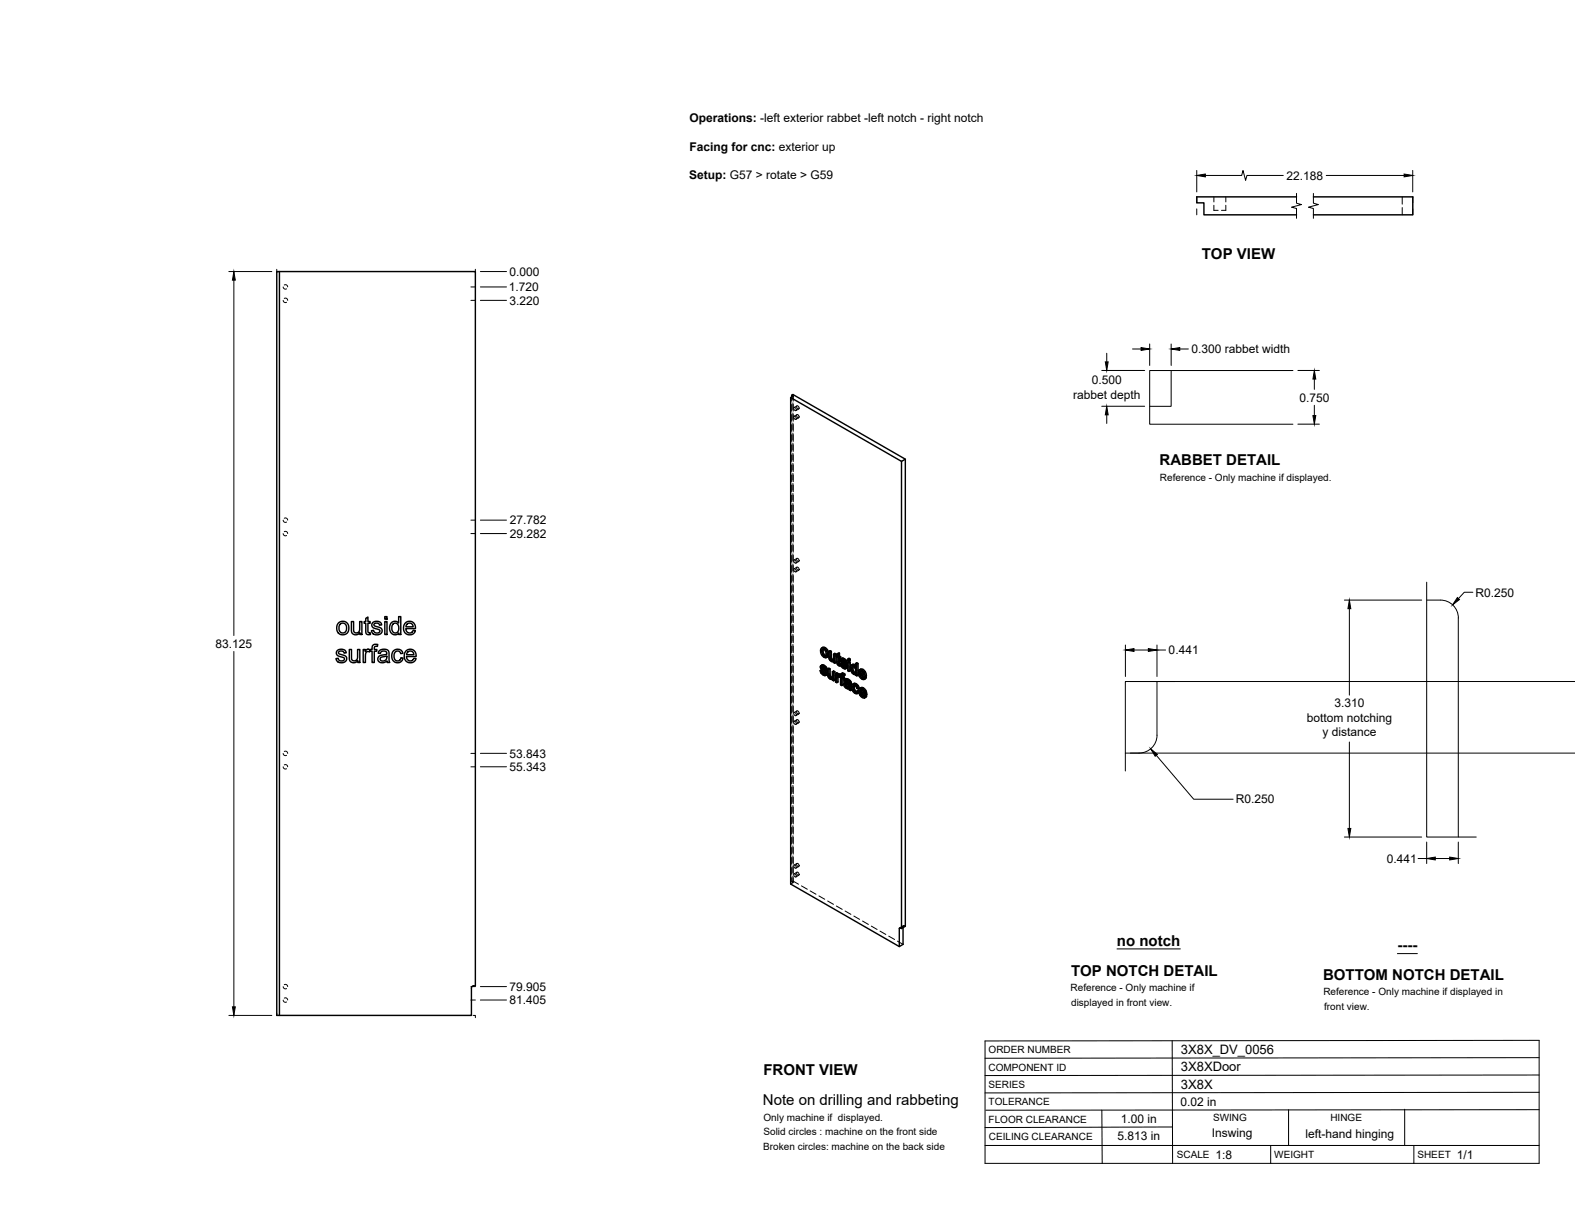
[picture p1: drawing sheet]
<svg xmlns="http://www.w3.org/2000/svg" width="559mm" height="432mm" viewBox="0 0 559 432" stroke-linecap="round" stroke-linejoin="round" font-family="sans-serif">
<!-- layer: Visible -->
<g fill="none" stroke="#000" stroke-width=".51">
<path d="M460 69.9h-35.4v2.1h2.5v4.2h32.9M466 69.9h35.2v6.3h-35.2M99.1 96.4h69.6v253.4a1.05 1.05 0 0 0-1.4 .4v10.1h-69.1v-263.9h.9v263.9M280.5 141.1l39.3 22.6 1.4-.8M280.9 140.9v-.7l.4-.2 39.9 22.9v165.8l-1.4 .7M280.9 140.2l.5 .3-.9 .6v172.6l38.6 22.2M319.8 163.7v165.7M129.8 219.4l.7-.5v1.6h.8v.6h-.8v2.9l.3 .5h.5l.1 .6a1.14 1.14 0 0 1-1.3-.1 1.14 1.14 0 0 1-.3-1.2v-2.7h-.6v-.6h.6zM136.5 218.8h.8v.9h-.8zM119.7 230.8l.8-.4a1.7 1.7 0 0 1 2.4 1.2l-.8 .1a.93 .93 0 0 0-1-.9 .93 .93 0 0 0-.9 1.1l1 .4a1.53 1.53 0 0 1 1.8 1.8 2.03 2.03 0 0 1-2.1 1.1 2.03 2.03 0 0 1-1.7-1.5l.8-.1a1.08 1.08 0 0 0 1.1 1 1.08 1.08 0 0 0 1-1.1l-.4-.3a2.45 2.45 0 0 1-2.3-1.2zM120.2 220.9l.8-.4a2.33 2.33 0 0 1 2.8 2.8 2.33 2.33 0 0 1-3.7 1.3 2.95 2.95 0 0 1 .1-3.7zM120.6 221.5l.7-.4a1.73 1.73 0 0 1 1.7 1.8 1.73 1.73 0 0 1-1.7 1.7l-.3-.2a2.18 2.18 0 0 1-.4-2.9z"/>
<path d="M123.9 230.4h.8v2.6a1.14 1.14 0 0 0 1.2 1.5 1.14 1.14 0 0 0 1-1.6v-2.5h.8v4.7h-.7v-.7a1.64 1.64 0 0 1-2 .7 1.64 1.64 0 0 1-1.1-1.8zM124.7 220.5h.8v2.6a1.14 1.14 0 0 0 1.1 1.5 1.14 1.14 0 0 0 1-1.6v-2.5h.8v4.6h-.7v-.6a1.64 1.64 0 0 1-2 .7 1.64 1.64 0 0 1-1-1.8zM128.9 230.4h.7v.7a1.1 1.1 0 0 1 1.7-.5l.7-.2v-.4a1.33 1.33 0 0 1 .6-1.3 1.33 1.33 0 0 1 1.4 0l-.1 .6a.73 .73 0 0 0-1.1 .7v.4h.9v.7h-.9v4h-.8v-4h-.7v-.4l-.2 .6a.93 .93 0 0 0-1.1 0 .93 .93 0 0 0-.3 1l-.1 2.8h-.7zM132.2 221l.9-.5a1.7 1.7 0 0 1 2.3 1.2l-.7 .1a.96 .96 0 0 0-1-.8 .96 .96 0 0 0-.9 .9l.9 .5a1.5 1.5 0 0 1 1.8 1.9 2.03 2.03 0 0 1-2 1 2.03 2.03 0 0 1-1.7-1.5l.7-.2a1.08 1.08 0 0 0 1.2 1 1.08 1.08 0 0 0 1-1l-.4-.3a2.19 2.19 0 0 1-2.4-1.4zM134.5 231a2.1 2.1 0 0 1 3.5 .5l.3 3.6h-.8l-.2-.6a1.78 1.78 0 0 1-1.9 .7 1.78 1.78 0 0 1-1.4-1.6l.1-.2a1.76 1.76 0 0 1 1.7-1l.4-.1a.7 .7 0 0 0 1-.5 .7 .7 0 0 0-.8-.8 1.12 1.12 0 0 0-1.5 .9l-.7-.1zM135.1 233.3l2.1-.6a1.28 1.28 0 0 1-.7 1.7 1.28 1.28 0 0 1-1.6-.7zM136.5 220.5h.8v4.6h-.8zM138.8 221a1.73 1.73 0 0 1 2.6 .1v-2.3h.8v6.3h-.7v-.5l-.7 .5a2.21 2.21 0 0 1-2.3-.8 2.21 2.21 0 0 1-.2-2.4zM139.4 221.4l.4-.2a1.74 1.74 0 0 1 1.6 .9 1.74 1.74 0 0 1-.2 1.9 1.3 1.3 0 0 1-1.7 .4 1.3 1.3 0 0 1-.5-1.7zM139.6 231l.1-.1a1.94 1.94 0 0 1 3.2 .9l-.7 .1a1.29 1.29 0 0 0-1.7-.8 1.29 1.29 0 0 0-.7 1.8l.2 .8a1.17 1.17 0 0 0 1.2 .8 1.17 1.17 0 0 0 1-1.1l.8 .1-.3 .9a2.17 2.17 0 0 1-2.9 .4 2.17 2.17 0 0 1-.7-2.9zM143.8 221.1a2.14 2.14 0 0 1 2.5-.4 2.14 2.14 0 0 1 1.1 2.3h-3.4l.1 .7a1.3 1.3 0 0 0 1.3 .9 1.3 1.3 0 0 0 1.2-1l.8 .2-.3 .6a2.32 2.32 0 0 1-3.2 .3 2.32 2.32 0 0 1-.4-3.2zM144 231a2.13 2.13 0 0 1 2.6-.4 2.13 2.13 0 0 1 1 2.3h-3.4l.2 .7a1.29 1.29 0 0 0 1.2 .9 1.29 1.29 0 0 0 1.2-.9l.8 .1-.3 .6a2.32 2.32 0 0 1-3.2 .3 2.32 2.32 0 0 1-.4-3.2z"/>
<path d="M144.4 221.4l1.3-.3a1.23 1.23 0 0 1 .9 1.3h-2.6zM144.7 231.4l.6-.4 .8 .1 .6 .5 .1 .7h-2.5zM291 237.9l.7 1.4 .8 .4 .5-.1M291.2 236.2l.6-.3 .7 .2 .6 .5 .4 .9-.5 .3-.1-.6M291.6 231.2v-.5a.92 .92 0 0 1 1.1 0 .92 .92 0 0 1 .4 1l-.2 1-.6 .1M291.6 237.7l-.6 .2 .4 .2M291.6 238.7l.5 .4 .4-.3M291.7 237.3l1 1 .5-.3M291.8 237.9l-.4 .2 .1 .4 .6-.1M291.8 235.9l-.6 .4-.1 .6 1.6 2.1M291.8 236.7l-.3 .3 .5-.2M291.8 232.2l.5 .6 .5-.3"/>
<path d="M291.9 238l.8 .9M292 236.7l.6 .7M292 236.3l.5 .4 .5-.2M292 230.9l-.4 .3v.5l.2 .5 .4-.3M292 236.8l.6 .8 .4 .2M292 236.8h-.5M292.1 235.9l-.8 .3M292.1 230.4l.1 1.4 .8 .8M292.1 237l-.4 .3-.2-.3M292.3 230l.9 1 .5-.3M292.5 236.1l-.5 .2-.4-.1M292.5 236.7l.4 .5 .4-.2"/>
<path d="M292.7 239l-.2 .2-.4-.1M292.7 238.3l.3 .4 .5-.3M292.8 229.8l-.5 .2-.8-.1M292.9 237.7l.5 .6 .2 .7-.7 .7M293 238.7l.1 .5 .5-.3M293.1 239.2l-.1 .4 .5-.3M293.2 231l.4 1.3 .4-.3M293.4 233.1a1.73 1.73 0 0 1-2.3-1.8l.1-.9 .3-.5 .9-.3 .7 .4 .7 .9 .2 1-.1 1-.7 .4M293.6 232.3l-.2 .8 .5-.2M293.6 237.3l.5 .3 .4-.3M294.1 237.6v2.2l.5-.2M294.1 239.8l.2 .4 .4-.2"/>
<path d="M294.5 231.4v2.2l.5-.3M294.5 233.6l.2 .4 .5-.3M294.7 234l.3 .3 .5-.2M295 231.1l-.5 .3-.4-.3M295 234.3l.4 .1M295.3 238.3l.5 .3 .4-.3M295.4 234.4l.2-.1zM295.7 234.1l-.7-.6v-2.4l-.5-.3-.4 .3 .1 2.7 .8 .9h.8M295.7 232.1l.5 .2 .4-.2M295.8 238.6v3l.4-.3v-3l-.4-.2-.5 .2v1.8l-.3 .5 .2-.1M295.8 234.7v.4l.4 .2M295.8 234.7l-.2 .1"/>
<path d="M296.2 232.3v3l.4-.2v-3l-.4-.3-.5 .3v2.1M296.6 233l.3 .2 .2 2.6 .8 .5 .3-.2M296.9 232.4l-.3 .2 .3 .2v-.8l.9-.3v1.1l.5 .2v.4l-.5 .3v-.4M297.3 239.3v-.4l-.4-.2-.5 .3v3l.5 .2M297.3 239.9l-.3 .2-.1 .5 .4-.2M297.3 238.9l-.5 .3-.4-.2M297.4 240l-.1 2-.4 .2v-1.6M297.4 240l.5 .2M297.4 240l-.4 .1M297.4 232v1l.4-.2M297.4 233l.4 .3 .5-.3M297.4 239.4l.4 .4"/>
<path d="M297.6 239.1l-.8 .5v-.4M297.6 235.7l.2 .1M297.8 231.7l-.9 .3M297.8 239.8v.4M297.8 239.9l-.1 .4M297.8 235.8l.1 .5M297.9 239.2l.3 .3M297.9 239.2l-.8 .2M297.9 235.2l-.5 .3v-2.1l.4 .3v1.4l.3 .4M297.9 235.4l-.5 .1M298.1 235.5l.7 1.4 .8 .4 .5-.1M298.1 235.5l-.6 .1"/>
<path d="M298.1 235.5h.1M298.1 235.7l-.3 .1M298.4 233.8l.5-.3 .9 .3 .8 1.3-.5 .3-.1-.6M298.4 239.1l.8-.3 .6 .4-.1 .4-.4 .3 .1-.4M298.6 234.4h.5l1 1M298.7 235.4l-.6 .1 .4 .2M298.7 236.3l.5 .4 .5-.2M298.8 234.9l1 1 .5-.3M298.9 235.5l-.4 .2 .1 .4 .6-.1M298.9 234.3l-.3 .4 .5-.3M298.9 233.5l-.6 .3-.1 .7 1.6 2.1M298.9 238.8l-.6 .4-.1 .8-.4-.2 .4-.3"/>
<path d="M299 239.2l.4 .3 .4-.3M299 235.6l.8 .9M299.1 234.3l.6 .7M299.1 239.8l.5 .5v.4l-.4 .2v-.4M299.1 234l.6 .4 .4-.3M299.2 236.7l.5 .1M299.2 233.5l-.8 .3M299.3 234.6l-.5 .3-.2-.2M299.3 239.9l-.6-.3v.6l.4-.2M299.4 238.9l-.4 .3-.5-.1M299.6 233.7l-.5 .3-.4-.2M299.7 234.4l.3 .4 .4-.2"/>
<path d="M299.8 236.6l-.1 .2M299.8 235.9l.3 .4 .5-.3M300 235.3l.6 .7 .1 .7-.7 .6M300.1 236.3l.1 .5 .5-.3M300.2 236.8l-.1 .4 .5-.3M300.8 235l.4 .2 .5-.2M300.8 233.8l.4 .3 .5-.3M301.2 234.7l.5 .3v3l-.5 .2v-3M301.2 234.7l-.4 .3v3l.4 .2M301.2 234.1v.6l.5-.3v-.6l-.5-.2-.4 .2v.6l.4 .3M302.1 236l.9-.3 .6 .3M302.4 238.3l.5 .5 .4-.2"/>
<path d="M302.4 236.5l.7 .2 .5 .9-.1 1.1-.6 .1M302.5 236.5l-.3 .8M302.6 237l-.4 .3v.5l.2 .5 .5-.3M302.7 236.5l.1 1.4 .7 .8M302.7 235.7l-.4 .2a2 2 0 0 0 1.2 3.4l.1-.1M302.8 236.1l.5 .3M303.3 235.8l-.5 .3-.5-.2M303.6 235.4l.4 .3 .4-.3M303.6 239.2v.4l.4 .2M303.6 239.2l-.2 .1M304 235.7v4.1l.4-.2v-4.2l-.4-.2-.4 .2v1.5l-.3-.5 .3-.1M305.2 239.9l.6 .6 .4-.3"/>
<path d="M305.5 238.4l-.5 .2 1.5 .9-.6-1.2a.5 .5 0 0 0-.6-.2 .5 .5 0 0 0-.3 .5M305.5 238.1v.3l.8 .5M305.5 239.4l.9 .9M305.7 239.7l-.5 .2-.2-.9 1.9 1.2M305.8 237.8l.8 .9 .4-.3M306.2 237.5l-.4 .3-.9-.1M306.6 238.7l.3 1.3 .5-.2M294.3 240.2l.3 .4 .5-.3M294.6 240.6h.4M295.3 240.4l-.7-.6-.1-2.5-.4-.2-.5 .2 .1 2.5 .7 1.1 .6 .2 .4-.2M295.4 240.9v.4l.4 .3M295.4 240.9l-.2 .1"/>
<path d="M297.8 240.2l.4 .2v2.6l.5 .2M298.7 240.2l.5 .3 .4-.2M299.1 240.9v2.1l-.4 .2v-2.6l.5 .3M299.6 242.4l.5-.3 1.1 .3M299.7 241.1l1-.2 1.2 1 .3 2.9-.4 .2-.2-.4M299.9 242.9h.3a.76 .76 0 0 1 .7 .2 .76 .76 0 0 1 .2 .7M300 243.5l.4 .4 .4-.3M300 242.8l-.2 .3M300.1 242.1l-.7 .6 .2 .9 .8 .7h.8l.1 .5 .5 .2M300.2 242.9l-.4 .2 .1 .3 .5-.1M300.3 242.9l.2 .5 .6 .4M300.3 241.6l-.4 .3a.81 .81 0 0 1 .9-.1 .81 .81 0 0 1 .4 .9l-1.2-.3"/>
<path d="M300.3 241.6h.1M300.4 243.9l.4 .1M300.4 242.1l-.7 .2M300.5 240.8l-1 .5-.1 .3 .5 .3M300.6 241.3l.6 .4 .4-.3M300.8 244l.3-.1zM301.1 241l-.5 .3-.6-.2M301.2 241.7l.3 .4 .4-.2M301.5 242.1l.1 .4 .4-.2M301.6 242.5v2.1l.5-.3M302.5 242.8l.7-.4 .7 .3 .6 .6 .3 .9-.4 .2-.3-.9M302.6 244l.2 1 .5-.2"/>
<path d="M302.8 245l.6 .6 .4-.3M303.1 243.8l-.5 .2 .1-.4a.64 .64 0 0 1 .7-.4 .64 .64 0 0 1 .5 .8l.5 .4M303.1 243.2l.1 1.3 .8 .9M303.2 242.4l-.5 .3a2 2 0 0 0 .1 2.9l.8 .5h.5M303.4 242.9l.7 .6 .4-.2M303.8 242.6l-.4 .3-.7-.2M304 245.2l-.2 .5-.4-.1M304.7 245.4l-.6 .7 .6-.4M304.7 245.1l-.2-.1-.5 .2 .4 .3M305.4 246.5l.5 .6 .5-.3M305.6 244.9l-.4 .3 1.4 .8-.6-1.2a.45 .45 0 0 0-.6-.1 .45 .45 0 0 0-.2 .5M305.6 244.6v.3l.9 .5"/>
<path d="M305.7 245.9l.9 1M305.8 240.5l.4 .1M305.8 246.2l-.4 .3-.3-.9 2 1.1M305.9 244.3l.8 .9 .5-.2M305.9 247.1l.4 .1M306.3 244.1l-.4 .2-.9-.1M306.5 240.3l.4 .3 .5-.3M306.5 240.3l-.2 .2M306.6 246.8l.5 .4 .4-.3M306.6 246.8l-.2 .3M306.7 245.2l.4 1.4 .4-.3M306.8 240.1l-.3 .2"/>
<path d="M306.9 240l.5-.1v-.5l-.7-1.5-1-.6-.8 .4-.4 1 .5 1.5 1.1 .9h.5l.3-.5M307 246.6l-.4 .2M307 240.1l.3 .5-.7 .4M307.1 246.6l.4-.2v-.4l-.7-1.6-1-.5-.8 .3-.3 1.2 .4 1.3 1.2 1 .6-.2 .2-.3M307.1 246.7l.4 .2-.1 .3-.6 .4M320.4 329.1v6l-1.3 .8v-6.4l.2-.3 .5 .2"/>
</g>
<!-- layer: Hidden -->
<g fill="none" stroke="#000" stroke-width=".35">
<path d="M430.7 72.8v1.8h1.5M430.7 69.9v1.7M434.9 72.8v1.8h-1.5M434.9 69.9v1.7M497.5 69.9v2.5M497.5 73.6v2.6M100.5 106.6l.4 .7h.8M100.5 101.8l.4 .7h.8M100.9 105.9l.7-.1 .5 .8M100.9 101.1h.7l.5 .7M281.3 140v1.8M280.9 140.9v1.4"/>
<path d="M280.9 143.5v2.4M280.9 147.1v2.4M280.9 150.6v2.4M280.9 154.2v2.4M280.9 157.8v2.4M281.3 142.9v2.4M281.3 146.5v2.4M281.3 150.1v2.4M281.3 153.6v2.4M281.3 157.2v2.4M281.4 140.5v1.8M281.4 143.5v2.4"/>
<path d="M281.4 147.1v2.4M281.4 150.6v2.4M281.4 154.2v2.4M281.4 157.8v2.4M281.7 144.7a.55 .55 0 0 1 .7 .2 .55 .55 0 0 1-.3 .8l-.4-.5zM281.7 147.7a.56 .56 0 0 1 .7 .4 .56 .56 0 0 1-.3 .7l-.5-.7zM282.7 144a.6 .6 0 0 1 .7 .4 .6 .6 0 0 1-.2 .7l-.5-.4zM282.7 147.1a.6 .6 0 0 1 .7 .4 .6 .6 0 0 1-.2 .7l-.5-.4zM282.8 147.1l-1.1 .6M282.8 144l-1.1 .6M283.4 148.2l-1 .6M283.4 145.1l-1 .6"/>
<path d="M280.9 161.4v2.3M280.9 164.9v2.4M280.9 168.5v2.4M280.9 172.1v2.4M280.9 175.7v2.3M280.9 179.2v2.4M281.3 160.8v2.4M281.3 164.4v2.4M281.3 167.9v2.4M281.3 171.5v2.4M281.3 175.1v2.4M281.3 178.6v2.4"/>
<path d="M281.4 161.4v2.3M281.4 164.9v2.4M281.4 168.5v2.4M281.4 172.1v2.4M281.4 175.7v2.3M281.4 179.2v2.4M100.5 189.3l.4 .7h.8M100.5 184.6l.4 .7 .8-.1M100.9 188.6h.7l.5 .7M100.9 183.9l.7-.1 .5 .8M280.9 182.8v2.4M280.9 186.4v2.3"/>
<path d="M280.9 189.9v2.4M280.9 193.5v2.4M280.9 197.1v2.4M281.3 182.2v2.4M281.3 185.8v2.4M281.3 189.4v2.3M281.3 192.9v2.4M281.3 196.5v2.4M281.4 182.8v2.4M281.4 186.4v2.3M281.4 189.9v2.4M281.4 193.5v2.4"/>
<path d="M281.4 197.1v2.4M281.7 198.7a.6 .6 0 0 1 .7 .4 .6 .6 0 0 1-.2 .7l-.5-.4zM282.7 198.1a.59 .59 0 0 1 .7 .4 .59 .59 0 0 1-.2 .7l-.5-.4zM282.8 198.1l-1.1 .6M283.4 199.2l-1 .6M280.9 200.7v2.3M280.9 204.2v2.4M280.9 207.8v2.4M280.9 211.4v2.4M280.9 214.9v2.4M280.9 218.5v2.4M281.3 200.1v2.4"/>
<path d="M281.3 203.7v2.3M281.3 207.2v2.4M281.3 210.8v2.4M281.3 214.4v2.3M281.3 218v2.3M281.4 200.7v2.3M281.4 204.2v2.4M281.4 207.8v2.4M281.4 211.4v2.4M281.4 214.9v2.4M281.4 218.5v2.4M281.7 201.9a.58 .58 0 0 1 .7 .3 .58 .58 0 0 1-.2 .7l-.5-.4z"/>
<path d="M282.7 201.3a.6 .6 0 0 1 .7 .3 .6 .6 0 0 1-.2 .8l-.5-.5zM282.8 201.2l-1.1 .6M283.4 202.3l-1 .6M280.9 222.1v2.4M280.9 225.7v2.3M280.9 229.2v2.4M280.9 232.8v2.4M280.9 236.4v2.4M280.9 239.9v2.4M281.3 221.5v2.4M281.3 225.1v2.4M281.3 228.7v2.3"/>
<path d="M281.3 232.2v2.4M281.3 235.8v2.4M281.3 239.4v2.4M281.4 222.1v2.4M281.4 225.7v2.3M281.4 229.2v2.4M281.4 232.8v2.4M281.4 236.4v2.4M281.4 239.9v2.4M291.4 237.7l.4 .9M291.5 236.4l-.5 .2M291.6 236.1l-.5 .2"/>
<path d="M291.6 230.7l-.5 .2M291.6 237.7l.3 .3M291.6 236.9l-.5 .2M291.7 235.9l-.2 .7 .7 1a1.11 1.11 0 0 1 .9 1.3h-.4l.4-.2M291.8 238.6l.7 .7 .8 .1M291.8 238.6l-.5 .2M291.8 237.8v.1M291.9 237.3l-.5 .3M291.9 232l.9 .9 .9 .1M291.9 236.6l-.1 .1M291.9 232l-.4 .3M292 229.7l-.4 .8 .3 1.5"/>
<path d="M292.1 236.4l-.5 .2 .4-.2M292.2 230.2l-.1 .2M292.2 230.2l.7 .1 .6 1v1l-.5 .3M292.2 230.2l-.4 .2M292.5 236.5l-.5 .2a.33 .33 0 0 1 .2-.4 .33 .33 0 0 1 .4 .3l.5 .7 .4 .2M292.6 237.4l.3 .3M292.6 239.2l.4-.2-.9 .5M292.8 230.2l-.5 .3M292.8 232.9l-.5 .3M292.9 236.9l-.5 .2M293 238.4l-.5 .2M293.1 237.3l-.5 .3"/>
<path d="M293.1 239.5l-.5 .2M293.3 232.5l-.4 .3M293.3 230.8l-.4 .3M293.4 233.1l-.4 .3M293.6 231.8l-.5 .3M294.1 237.1l.2 2.9 .7 .7 .8-.1v.5l.4 .2M294.1 239.4l-.4 .3M294.3 239.9l-.5 .3M294.5 230.8l.2 3 1 .7 .5-.1v.4l.4 .3M294.5 233.2l-.4 .3M294.7 233.7l-.5 .2M295 234.1l-.5 .3"/>
<path d="M295.4 234.4l-.4 .3M295.8 238.1v1.8l-.2 .4-.3 .1M296 234.1l-.4 .3M296.1 234l-.5 .3 .3-.2M296.2 231.8v2l-.5 .3M296.2 234.8l-.4 .3M296.2 234.4l-.4 .3M296.9 238.7v3l.4 .3M297.1 232.3l-.2 .1M297.3 239.4l-.5 .2M297.4 231.8v.7l-.3-.2v.4l.3 .2 .1 2.4 .8 .8-.2-.6M297.4 232.5l-.8 .5v-.4"/>
<path d="M297.4 232.9l-.5 .3M297.4 239.8l-.1 .1M297.5 235.3l-.5 .2M297.5 239.2l-.2 .1M297.5 239.7l-.4 .2M297.6 239.6l-.5 .3M297.6 235.6l-.4 .3M297.8 239.7l-.4 .3 .3-.4 .5 .4 .1-.3 .4 .4v2.6l.4 .3M297.8 233.2l-.4 .2M298 235.9l-.4 .3M298.3 233.4l-.5-.2v.5M298.3 239.6l-.5 .2"/>
<path d="M298.3 239.5h-.1M298.3 239.9l-.5 .3 .4-.2M298.3 239.7l-.5 .2M298.3 235.6l-.2 .1M298.3 236.1h-.1M298.5 235.3l.4 .9M298.6 234l-.4 .3M298.7 239.7l-.5 .3M298.7 233.7l-.5 .2M298.7 235.4l.3 .2M298.7 234.5l-.4 .2M298.7 239l-.4 .2"/>
<path d="M298.8 233.6l-.2 .7 .7 .9a1.13 1.13 0 0 1 .9 1.3h-.4l.4-.2M298.9 238.8l-.2 .9-.5-.2M298.9 236.2l.9 .8h.7M298.9 236.2l-.5 .3M299 235.5h-.1M299 234.9l-.5 .3M299 234.2l-.1 .1M299.1 234.3a.33 .33 0 0 1 .2-.4 .33 .33 0 0 1 .4 .3l.5 .8 .4 .1M299.1 234l-.4 .3M299.2 234l-.5 .3M299.2 239.4l-.5 .2M299.5 239.4l-.5 .3"/>
<path d="M299.6 234.1l-.5 .3M299.7 236.9l-.5 .3M299.7 235l.3 .3M299.7 239.6l-.5-.2-.1 .4M300 234.5l-.4 .2M300.1 236.6l-.4 .2 .4-.2M300.1 236l-.4 .2M300.2 235l-.5 .2M300.2 237.1l-.5 .2M301.2 234.7v3l.5 .3M301.2 233.6v.5l.5 .3M301.2 237.7l-.4 .3"/>
<path d="M301.2 234.1l-.4 .3M302.2 236.8l-.5 .2M302.3 236l-.4 .3M302.3 237.7l-.4 .2M302.5 235.8l-.3 .7v.8a1.47 1.47 0 0 0 1.8 1.7v.3l.4 .3M302.7 238.5l-.4 .2M302.8 236.3l-.1 .2M302.8 236.3h.6l.6 1v1.1l-.5 .3M302.8 236.3l-.3 .2M302.9 236.2l-.5 .3M303.3 239l-.4 .2M303.3 236.3l-.4 .2"/>
<path d="M303.7 236.2l-.1 .1M303.8 238.6l-.4 .3M303.8 236.9l-.4 .2M304 235.2v1.5l-.4-.7M304 236.7l-.4 .2M304 239l-.4 .2 .3-.1M304 237.9l-.4 .2M304 239.3l-.4 .3M305 238.4l-.5 .3M305.3 239.7l-.4 .3M305.3 237.4l-.3 .9 .3 1.4 1 1 .8 .1M305.4 238.8l-.4 .2"/>
<path d="M305.5 239.4l-.1-.6 2 1.1M305.7 237.9l-.2 .2M305.7 237.9l.8 .3 .4 1-.6-.3M305.7 237.9l-.5 .2M306.2 237.9l-.4 .3M306.7 238.5l-.4 .3M306.9 239.2l-.4 .3M280.9 243.5v2.4M280.9 247.1v2.4M280.9 250.7v2.3M280.9 254.2v2.4M280.9 257.8v2.4"/>
<path d="M281.3 243v2.3M281.3 246.5v2.4M281.3 250.1v2.4M281.3 253.7v2.4M281.3 257.2v2.4M281.4 243.5v2.4M281.4 247.1v2.4M281.4 250.7v2.3M281.4 254.2v2.4M281.4 257.8v2.4M281.7 255.9a.6 .6 0 0 1 .7 .4 .6 .6 0 0 1-.2 .7l-.5-.4zM281.7 252.8a.56 .56 0 0 1 .7 .4 .56 .56 0 0 1-.3 .7l-.5-.6z"/>
<path d="M282.7 252.3a.55 .55 0 0 1 .7 .3 .55 .55 0 0 1-.3 .7l-.4-.4zM282.7 255.4a.56 .56 0 0 1 .7 .3 .56 .56 0 0 1-.3 .7l-.5-.6zM282.8 255.4l-1.1 .5M282.8 252.2l-1.1 .6M283.4 256.5l-1 .5M283.4 253.3l-1 .6M294.6 240.3l-.5 .3M295 240.7l-.5 .2M295.4 240.4l-.2 .1M295.6 240.3l-.5 .3M295.7 240.2l-.4 .3M295.8 240.6l-.4 .3"/>
<path d="M295.8 241.1l-.4 .2M296.9 241.7l-.5 .3M298.7 242.7l-.5 .3M298.7 240.1l-.5 .3M299.1 240.4l-.4 .2M299.6 240.7l-.5-.3v.5M299.8 242.6l-.4 .3M299.9 241.3l-.5 .3M299.9 242.3l-.5 .2M300 242.1l-.2 .7 .2 .6 .9 .7h.8l.1 .4M300 243.4l-.4 .2M300.1 240.9l-.5 .2"/>
<path d="M300.1 240.9l-.2 .4 .4 .3a.81 .81 0 0 1 1-.1 .81 .81 0 0 1 .3 .9h-.4M300.2 242.9l.3-.3a.86 .86 0 0 1 1.1 1l-.5 .2M300.5 242.6l-.5 .3 .4-.2M300.5 241.3l-.4 .2M300.7 244l-.5 .2M301 241.4l-.5 .3M301.2 244.2l-.5 .2M301.4 243.7l-.4 .3M301.5 241.9l-.4 .2M301.6 243.6l-.5 .3 .2-.1M301.6 242.9l-.4 .3M301.6 242.5l-.4 .3"/>
<path d="M301.6 242.4l-.4 .3M301.7 244.1l-.5 .2M301.8 244.5l.4 .3M301.8 244.5l-.5 .3M302.6 243.5l-.4 .3M302.8 242.7l-.5 .3M302.9 244.9l-.4 .2M303 242.5l-.4 1 .3 1.4 .9 .9 .7 .1M303.1 243.2a.78 .78 0 0 1 1-.1 .78 .78 0 0 1 .3 .9l.4 .2M303.3 243l-.5 .3M303.8 245.8l-.4 .2M303.8 243l-.4 .3"/>
<path d="M304 245.4h.2M304.2 243.4l-.4 .3M304.2 245.4l-.4 .3M304.4 244l-.4 .2M304.5 245l-.3 .4M304.7 245.1l.2 .2-.2 .4M304.9 245.3l-.2 .1M305.1 245l-.4 .2M305.5 244l-.4 .8 .4 1.5 .9 .9 .8 .2M305.5 246.3l-.5 .2M305.6 245.3l-.5 .3M305.7 245.9l-.1-.6 1.9 1.1"/>
<path d="M305.8 244.4l-.2 .2M305.8 244.4l.9 .4 .4 1-.6-.4M305.8 244.4l-.4 .3M306.2 240.7l-.4 .2M306.3 244.5l-.4 .3M306.4 247.2l-.5 .3M306.4 240.3h.2M306.6 246.9h.2M306.7 240.3l-.4 .2 .3-.2M306.8 246.9l-.4 .2M306.9 245.1l-.5 .3M306.9 240l-.1 .1"/>
<path d="M307 240.8l-.5 .3M307 240.1l-.4 .2M307 246.6h.1M307.1 245.8l-.5 .2M307.1 247.4l-.4 .3M307.1 246.7l-.3 .2M100.5 272.1l.4 .7h.8M100.5 267.3l.4 .7h.8M100.9 271.4h.8l.4 .7M100.9 266.6l.8 .1 .4 .6M280.9 261.4v2.4M280.9 264.9v2.4"/>
<path d="M280.9 268.5v2.4M280.9 272.1v2.4M280.9 275.7v2.3M280.9 279.2v2.4M281.3 260.8v2.4M281.3 264.4v2.4M281.3 267.9v2.4M281.3 271.5v2.4M281.3 275.1v2.4M281.3 278.7v2.4M281.4 261.4v2.4M281.4 264.9v2.4"/>
<path d="M281.4 268.5v2.4M281.4 272.1v2.4M281.4 275.7v2.3M281.4 279.2v2.4M280.9 282.8v2.4M280.9 286.4v2.4M280.9 289.9v2.4M280.9 293.5v2.4M280.9 297.1v2.4M281.3 282.2v2.4M281.3 285.8v2.4M281.3 289.4v2.4"/>
<path d="M281.3 292.9v2.4M281.3 296.5v2.4M281.4 282.8v2.4M281.4 286.4v2.4M281.4 289.9v2.4M281.4 293.5v2.4M281.4 297.1v2.4M280.9 300.7v2.3M280.9 304.2v2.4M280.9 307.8v2.4M280.9 311.4v1.4M281.3 310.8v1.8l2 1.1"/>
<path d="M281.3 312.6l-.4 .2 .5 .4-.9 .5M281.3 300.1v2.4M281.3 303.7v2.3M281.3 307.2v2.4M281.4 300.7v2.3M281.4 304.2v2.4M281.4 307.8v2.4M281.4 311.4v1.8M281.7 310.1a.56 .56 0 0 1 .7 .3 .56 .56 0 0 1-.3 .7l-.5-.6zM281.7 307a.56 .56 0 0 1 .7 .3 .56 .56 0 0 1-.3 .7l-.5-.6zM282.7 309.5a.58 .58 0 0 1 .7 .3 .58 .58 0 0 1-.2 .8l-.5-.5zM282.7 306.4a.6 .6 0 0 1 .7 .3 .6 .6 0 0 1-.2 .8l-.5-.5z"/>
<path d="M282.8 309.5l-1.1 .5M282.8 306.3l-1.1 .6M283.4 310.6l-1 .6M283.4 307.4l-1 .6M284.4 314.3l2 1.2M287.4 316.1l2.1 1.2M290.6 317.9l2 1.2M293.6 319.7l2.1 1.2M296.7 321.5l2.1 1.1M299.8 323.2l2.1 1.2M302.9 325l2.1 1.2M306 326.8l2.1 1.2"/>
<path d="M309.1 328.6l2.1 1.2M312.2 330.4l2.1 1.2M315.3 332.1l2.1 1.2M318.4 333.9l2 1.2M320.5 328.4l-1.3 .8M321.2 328.7l-.7-.3-.1 .7M100.5 354.8l.4 .7h.8M100.5 350.1l.4 .7h.8M100.9 354.1h.7l.5 .7M100.9 349.4l.7-.1 .5 .8"/>
</g>
<!-- layer: Reference -->
<g fill="none" stroke="#000" stroke-width=".35">
<path d="M424.6 69.9v2.1M424.6 74.1v2.1M501.2 69.9v2.1M501.2 74.1v2.1M98.2 95.5v.9h.8M168.7 95.5v.9h-.8M167.1 101.8h1.6M167.1 106.6h1.6M415.5 131.5v12.7h-7.6M458.7 131.5h-50.8v19h50.8M167.1 184.6h1.6M167.1 189.3h1.6"/>
<path d="M506.2 212.9a13 13 0 0 1 7.8 .7 6.3 6.3 0 0 1 3.4 5.7v77.7M506.2 206.6v90.4h17.6M410.5 241.8v19a6.4 6.4 0 0 1-6.4 6.4M416.9 241.8h-17.6v31.8M167.1 267.3h1.6M167.1 272.1h1.6M399.3 267.2h4.8M98.2 359.5v.8h.8M167.1 354.8h1.6M167.1 350.1h1.6M167.9 360.3h.8v.8"/>
</g>
<!-- layer: Hidden Narrow -->
<path d="M292.5 237.9l-.4 .3M294.1 239l-.5 .2M294.5 232.7l-.4 .3M295.8 239.7l-.5 .2M296.2 233.4l-.5 .3M297.4 234.6l-.5 .3M298.7 239.4l-.5 .3M299.1 239.7h.1M299.7 235.5l-.5 .3M300.9 242.7l-.4 .3M301.6 243.1l-.4 .3M320.9 328.5l-1.4 .7 .9-.5" fill="none" stroke="#000" stroke-width=".35"/>
<!-- layer: Visible Narrow -->
<path d="M292.5 237.4l-.4 .2M294.5 239l-.4 .3M295 232.8l-.5 .2M297.8 234.9l-.4 .3M299.1 239.7l-.4 .3M299.7 235l-.5 .2M300.8 242.3l-.4 .2M302.1 242.8l-.5 .2M302.1 243.4l-.5 .3M319.5 329.2l-.4 .3" fill="none" stroke="#000" stroke-width=".35"/>
<!-- layer: Titleblock -->
<g fill="none" stroke="#000" stroke-width=".36">
<path d="M349.5 369.3l196.6-.2v43.7h-196.6zM415.9 369.3l.1 43.5M546.1 375.3l-196.6 .2M390.9 393.9l.2 18.9M416 399.9l-66.5 .2M457.2 393.7v12.7M498.4 393.6v12.7M546.1 393.7l-196.3 .2M546.1 387.6l-196.6 .2M546.1 381.4l-196.6 .2M349.5 406.4h196.6M450.8 406.4v6.4"/>
<path d="M501.6 406.4v6.4"/>
</g>
<!-- layer: FD_Dimensions -->
<g fill="none" stroke="#000" stroke-width=".35">
<path d="M424.6 60.5v7.6M427.7 62.3h12.8l.5-1.8 .9 3.5 .5-1.7h12.9M470.5 62.3h27.7M501.2 60.5v7.6M81.2 96.4h15.2M83 99.4v126.1M170.4 96.4h9.3M170.4 101.8h9.3M170.4 106.6h9.3M390.9 131.4h15.2M392.7 125.3v3.1M401.8 123.8h3.1"/>
<path d="M407.9 122v7.7M415.5 122v7.7M418.6 123.8h3M460.5 131.4h7.6M466.3 134.5v3.7M390.9 144.1h15.2M392.7 147.2v3M460.5 150.5h7.6M466.3 143.8v3.6M170.4 184.6h9.3M170.4 189.3h9.3M477 212.9h27.4"/>
<path d="M478.7 216v30.6M522.6 210.1h-3.1l-2.1 2.3M83 231.1v126.1M399.3 228.9v11.1M402.3 230.6h5.1M410.5 228.9v11.1M410.5 230.6h3M401.1 241.8h157.7M170.4 267.3h9.3M170.4 272.1h9.3M401.1 267.2h157.7M410.3 268l13.2 15.6h14"/>
<path d="M478.7 263.3v30.6M477 297h27.4M506.2 298.8v7.6M517.4 298.8v7.6M503.1 304.6h3.1M509.2 304.6h5.1M170.4 350.1h9.3M170.4 354.8h9.3M81.2 360.3h15.2"/>
</g>
<g fill="#000" stroke="#000" stroke-width=".35">
<path d="M424.6 62.3l3.1-.6v1.1zM498.2 61.7l3 .6-3 .5zM83 96.4l.5 3h-1zM392.2 128.4h1l-.5 3zM404.9 123.3l3 .5-3 .5zM415.5 123.8l3.1-.5v1zM466.3 131.4l.5 3.1h-1zM392.7 144.1l.5 3.1h-1zM465.8 147.4h1l-.5 3.1zM478.7 212.9l.6 3.1h-1.1zM517.1 212l.7 .7-2.4 1.9zM399.3 230.6l3-.5v1z"/>
<path d="M407.4 230.1l3.1 .5-3.1 .5zM408.3 265.7l2.3 2-.7 .6zM478.2 293.9h1.1l-.6 3.1zM506.2 304.6l3-.5v1zM514.3 304.1l3.1 .5-3.1 .5zM82.5 357.2h1l-.5 3.1z"/>
</g>
<!-- layer: Break Lines -->
<path d="M460 68.6v3.5l1.7 .5-3.5 .9 1.8 .5v3.5M466 68.6v3.5l1.7 .5-3.5 .9 1.8 .5v3.5" fill="none" stroke="#000" stroke-width=".35"/>
<!-- layer: Notes -->
<path d="M396.3 336.7h22.5M495.8 338.3h7.1" fill="none" stroke="#000" stroke-width=".35"/>
<g font-size="5.3">
<text x="426.4" y="92.1">TOP VIEW</text>
<text x="411.4" y="165.1">RABBET DETAIL</text>
<text x="396.3" y="335.5">no notch</text>
<text x="495.8" y="337.2">----</text>
<text x="380" y="346.1">TOP NOTCH DETAIL</text>
<text x="469.4" y="347.5">BOTTOM NOTCH DETAIL</text>
<text x="270.9" y="381.4">FRONT VIEW</text>
<text x="270.7" y="392.2">Note on drilling and rabbeting</text>
</g>
<g font-size="4.6">
<text x="419" y="373.8">3X8X_DV_0056</text>
<text x="419" y="380.1">3X8XDoor</text>
<text x="419" y="386.2">3X8X</text>
</g>
<g font-size="4.3">
<text x="244.6" y="43.2">Operations: -left exterior rabbet -left notch - right notch</text>
<text x="244.6" y="53.4">Facing for cnc: exterior up</text>
<text x="244.5" y="63.6">Setup: G57 &gt; rotate &gt; G59</text>
<text x="456.4" y="63.7">22.188</text>
<text x="180.8" y="97.9">0.000</text>
<text x="180.5" y="103.3">1.720</text>
<text x="180.8" y="108.1">3.220</text>
<text x="422.7" y="125.3">0.300 rabbet width</text>
<text x="387.3" y="136.4">0.500</text>
<text x="380.7" y="141.5">rabbet depth</text>
<text x="461" y="142.5">0.750</text>
<text x="180.8" y="186.1">27.782</text>
<text x="180.8" y="190.8">29.282</text>
<text x="523.5" y="211.6">R0.250</text>
<text x="76.5" y="229.8">83.125</text>
<text x="414.6" y="232.1">0.441</text>
<text x="473.4" y="251">3.310</text>
<text x="463.6" y="256">bottom notching</text>
<text x="469.2" y="261.1">y distance</text>
<text x="180.8" y="268.8">53.843</text>
<text x="180.8" y="273.6">55.343</text>
<text x="438.4" y="285.1">R0.250</text>
<text x="492" y="306.1">0.441</text>
<text x="180.8" y="351.5">79.905</text>
<text x="180.8" y="356.3">81.405</text>
<text x="418.8" y="392.4">0.02 in</text>
<text x="397.7" y="398.3">1.00 in</text>
<text x="396.5" y="404.3">5.813 in</text>
<text x="430" y="403.6">Inswing</text>
<text x="463.1" y="403.8">left-hand hinging</text>
<text x="431.3" y="411.1">1:8</text>
<text x="516.9" y="411.1">1/1</text>
</g>
<g font-size="3.5">
<text x="411.5" y="170.7">Reference - Only machine if displayed.</text>
<text x="379.9" y="351.7">Reference - Only machine if</text>
<text x="469.5" y="353.1">Reference - Only machine if displayed in</text>
<text x="380" y="356.8">displayed in front view.</text>
<text x="469.8" y="358.2">front view.</text>
<text x="350.8" y="373.6">ORDER NUMBER</text>
<text x="350.8" y="379.9">COMPONENT ID</text>
<text x="350.8" y="386.1">SERIES</text>
<text x="350.8" y="392.2">TOLERANCE</text>
<text x="270.9" y="397.7">Only machine if displayed.</text>
<text x="350.8" y="398.4">FLOOR CLEARANCE</text>
<text x="430.4" y="397.8">SWING</text>
<text x="472" y="397.7">HINGE</text>
<text x="270.8" y="407.9">Broken circles: machine on the back side</text>
<text x="270.9" y="402.8">Solid circles : machine on the front side</text>
<text x="350.8" y="404.4">CEILING CLEARANCE</text>
<text x="417.5" y="410.9">SCALE</text>
<text x="452.1" y="410.9">WEIGHT</text>
<text x="502.9" y="410.9">SHEET</text>
</g>
</svg>
